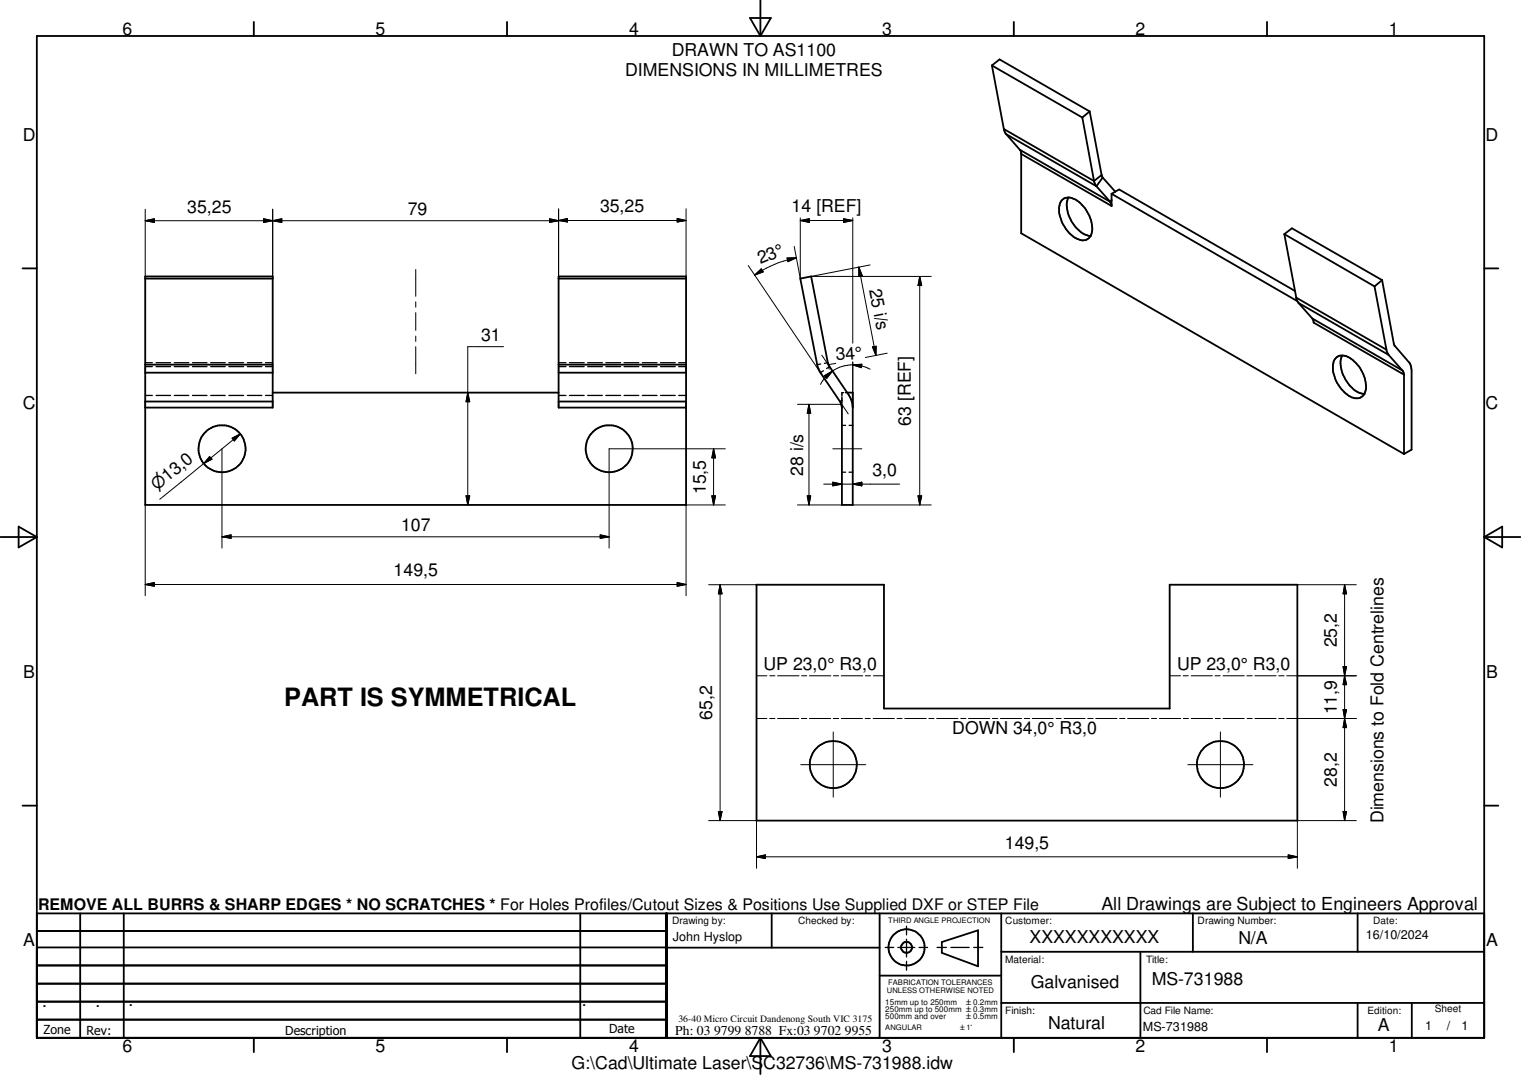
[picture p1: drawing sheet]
<svg xmlns="http://www.w3.org/2000/svg" width="297mm" height="210mm" viewBox="0 0 297 210" stroke-linecap="round" stroke-linejoin="round" font-family="sans-serif">
<g fill="none" stroke="#000" stroke-width=".35">
<path d="M7.2 7h282.7v195.6h-282.7zM49.6 4.3v2.7M99 4.3v2.7M146.5 3.5h4l-2 3.5zM148.5 0v7M193.7 12.8l17.7 10.1M193.7 12.8l2.3 12.4M193.7 12.8l1.5-1.2 17.6 10.2M198 4.3v2.7M247.4 4.3v2.7M196 25.2l17.7 10.1M196 25.2l.5 1"/>
<path d="M196.5 26.2l17.6 10.2M196.5 26.2l2.7 3.1M199.2 29.3l17.6 10.1M199.2 29.3l.2 .4v15.9l74.8 43M199.4 30.1l17.7 10.1v-2.4M207.4 39.1a2.17 2.17 0 0 1 2.7-.1 7.2 7.2 0 0 1 3.2 5.9 1.9 1.9 0 0 1-1 1.9 1.9 1.9 0 0 1-2.1-.2 6.7 6.7 0 0 1-3.2-6.8zM208.7 38.6a5.4 5.4 0 0 0 .6 4.6 5.1 5.1 0 0 0 3.7 2.9M211.4 22.9l2.3 12.4M212.8 21.8l2.3 12.4M212.8 21.8l-1.4 1.1M213.7 35.3l.4 1.1M214.1 36.4l2.7 3"/>
<path d="M215.1 34.2l-1.4 1.1M215.1 34.2l.2 .5M215.3 34.7l-1.2 1.7M215.3 34.7l2.5 2.7M216.8 39.4l.3 .6M217.1 37.8l36.3 21M217.1 39.1l-.3 .3M217.8 37.4l.8-.4 34.3 19.8M217.8 37.4l-.7 .4M4.4 52.4h2.8M28.4 54.4h24.9M109.1 54.4h24.9"/>
<path d="M250.8 45.7l2.3 12.4M250.8 45.7l1.5-1.1 17.6 10.1M250.8 45.7l17.6 10.2M253.1 58.1l.5 1M253.1 58.1l17.7 10.2M253.6 59.1l2.7 3.1M253.6 59.1l17.6 10.2M268.4 55.9l2.4 12.4M269.9 54.7l2.3 12.4 .1 .4 3 3.4 .3 1.1 .1 15.8-1.5 .8M269.9 54.7l-1.5 1.2M289.9 52.4h2.7M28.4 79.6h24.9v-25.6h-24.9v44.6h105.6v-44.6h-24.9v25.6h24.9"/>
<path d="M28.4 78.4h24.9M28.4 72.8h24.9M28.4 71.2h24.9M53.3 76.7h55.8M109.1 78.4h24.9M109.1 72.8h24.9M109.1 71.2h24.9M165.4 76.7h1.1v21.9h-2.1l-.1-19.5-.3-.7-3.8-5.6-.5-1.2-3.4-17.2 2.1-.4 3.3 16.8 .1 .5 4 5.9a4.9 4.9 0 0 1 .7 2.4M256.3 62.2l.2 .8 17.7 10.2M256.3 62.2l17.6 10.1M260.9 69.9a2.39 2.39 0 0 1 3.3 .4 6.9 6.9 0 0 1 2.5 5.8 1.89 1.89 0 0 1-3 1.3 7.1 7.1 0 0 1-3.4-6.1l.1-.6zM262.1 69.4a5.5 5.5 0 0 0 1.1 5.4 4.5 4.5 0 0 0 3.3 2.1"/>
<path d="M270.8 68.3l.4 1M271.2 69.3l2.7 3M273.9 72.3l.3 .9M274.2 73.2v15.4M.1 104.9h7.1M3.6 102.8l3.6 2.1-3.6 2zM147.7 114.2h24.9v24.1h55.8v-24.1h25v46h-105.7zM289.9 104.9h7M289.9 104.9l3.5-2.1v4.1zM4.4 157.3h2.8M289.9 157.3h2.7M7.2 178.4h282.7"/>
<path d="M15.7 178.4v24.2M24.2 178.4v24.2M113.3 178.4v24.2M130 178.4v24.2M130.2 178.4v24.2M150.7 178.4v6.6M171.8 178.4v24.2M195.5 178.4v24.2M233 178.4v7.4M265.1 178.4v7.4M7.2 181.8h123M7.2 185h123"/>
<path d="M7.2 188.5h123M7.2 192.1h123M7.2 195.6h123M7.2 199.1h123M130.2 185h41.6M171.8 190.5h23.7M183.9 183.9l7.1-2.2v7l-7.1-2.6zM195.5 185.8h94.4M195.5 195.8h94.4M222.7 185.8v16.8M265.1 195.8v6.8M275.7 195.8v6.8"/>
<path d="M49.6 202.6v2.8M99 202.6v2.8M148.5 202.6v7.1M148.5 202.6l2 3.6h-4zM198 202.6v2.8M247.4 202.6v2.8"/>
<circle cx="43.4" cy="87.6" r="4.6"/>
<circle cx="119" cy="87.6" r="4.6"/>
<circle cx="162.7" cy="149.3" r="4.6"/>
<circle cx="238.4" cy="149.3" r="4.6"/>
<circle cx="177" cy="185" r="1.07"/>
<circle cx="177" cy="185" r="3.5"/>
</g>
<g fill="none" stroke="#000" stroke-width=".25">
<path d="M28.4 77.2h1.4M28.4 71.6h1.4M28.4 70.8h1.4M30.5 77.2h2.8M30.5 71.6h2.8M30.5 70.8h2.8M34 77.2h2.9M34 71.6h2.9M34 70.8h2.9M37.6 77.2h2.8M37.6 71.6h2.8M37.6 70.8h2.8"/>
<path d="M41.1 77.2h2.9M41.1 71.6h2.9M41.1 70.8h2.9M44.7 77.2h2.9M44.7 71.6h2.9M44.7 70.8h2.9M48.3 77.2h2.8M48.3 71.6h2.8M48.3 70.8h2.8M51.9 77.2h1.4M51.9 71.6h1.4M51.9 70.8h1.4"/>
<path d="M109.1 77.2h1.4M109.1 71.6h1.4M109.1 70.8h1.4M111.2 77.2h2.9M111.2 71.6h2.9M111.2 70.8h2.9M114.8 77.2h2.8M114.8 71.6h2.8M114.8 70.8h2.8M118.3 77.2h2.9M118.3 71.6h2.9M118.3 70.8h2.9"/>
<path d="M121.9 77.2h2.9M121.9 71.6h2.9M121.9 70.8h2.9M125.4 77.2h2.9M125.4 71.6h2.9M125.4 70.8h2.9M129 77.2h2.9M129 71.6h2.9M129 70.8h2.9M132.5 77.2h1.5M132.5 71.6h1.5M132.5 70.8h1.5"/>
<path d="M160.3 71.1l-.7 .1M160.8 72.4l-.6 .4M161.7 70.8l-.7 .2M162 71.6l-.6 .4M164.2 78.3l-.2 .1M164.4 77.6v1.1M164.4 79.1v.5M164.4 78.1l-.1 .1M164.8 76.7h-.4v.5M165.1 76.7h.3M164.4 83.1h.7M164.4 92.2h.7"/>
<path d="M165.8 83.1h.7M165.8 92.2h.7M172.9 185h1.6M175.3 185h3.3M177 180.8v1.7M177 183.4v3.5M177 187.7v1.7M179.5 185h1.6M183 185h1.8M185.7 185h3.6M190.2 185h1.7"/>
</g>
<g fill="none" stroke="#000" stroke-width=".2">
<path d="M28.4 43.1l1.7-.4v.7zM28.4 40.9v13.5M28.4 43.1h80.7M51.5 42.7l1.8 .4-1.8 .3zM53.3 43.1l1.7-.4v.7zM53.3 40.9v13.5M81.2 52.6v5.3M81.2 58.9v1.1M107.3 42.7l1.8 .4-1.8 .3zM109.1 43.1l1.7-.4v.6zM109.1 40.8v13.6M109.1 43.1h24.9"/>
<path d="M132.2 42.7l1.8 .4-1.8 .2zM134 40.8v13.6M146.1 51.9l14.1 20.9M147.4 53.7l1.3-1.2 .4 .6zM153.7 50.4l1.8-.1-1.6 .8zM155.5 50.3a22.1 22.1 0 0 0-8.1 3.4M156.3 43.1l1.8-.4v.7zM156.3 43.1h10.2M156.3 42.5v11.9l-1.2-6.3M164.8 42.7l1.7 .4-1.7 .3zM166.5 42.5v24.5M167.7 52.2l.7 1.6-.7 .2z"/>
<path d="M167.7 52.2l3.4 17.2M169.9 51.7l-11.5 2.3h23.5M179.6 54l.4 1.8h-.7zM179.6 54v44.6M81.2 61v3.5M81.2 65.6v1.1M81.2 67.7v5.3M91.4 76.7l.3 1.7h-.7zM98.3 67.7h-6.9v30.9M155.7 79h8.7M158 79l.3 1.7h-.7zM158 79v19.6"/>
<path d="M160.5 69.3l1.5 2.3M161 73.4l1.6-1-1.1 1.5zM161.7 70.8l.2 1.3M162.6 72.4a7.4 7.4 0 0 0-2.2 2.3l-.2 .4M163.2 71l-1.4 .2M164 78.4l1.6 2.4M164.4 76.7v2.9M166.5 71.2l1.8-.1-.1 .7zM166.5 71.2a6.7 6.7 0 0 1 3.4 .9M166.5 71.2a6.9 6.9 0 0 0-3.9 1.2M166.5 70.7v8.9M170.4 67.7l.7-.1v1.8z"/>
<path d="M173.3 69l-4.3 .8M28.4 98.6v17.7M39.8 90.5l-8.6 7M40.9 89.2l.5 .5-1.6 .8zM43.3 87.6v19.4M45.3 85.6l1.6-.9-1.1 1.4zM46.9 84.7l-7.1 5.8M91 96.8h.7l-.3 1.8zM139 96.8h.7l-.3 1.8zM139.4 87.6l.3 1.8h-.7zM139.4 87.6v11M141.6 98.6h-7.6v17.7"/>
<path d="M141.6 87.6h-22.6v19.4M155.7 98.6h8.7M157.6 96.8h.7l-.3 1.8zM160.9 94.5h14.8M162.6 94.1l1.8 .4-1.8 .4zM162.6 87.6h5.7M166.5 94.5l1.8-.4v.8zM166.5 98.6h15.4M179.3 96.8h.7l-.4 1.8zM28.4 114.1l1.7-.4v.8zM28.4 114.1h105.6M43.3 104.8l1.8-.4v.7z"/>
<path d="M43.3 104.8h75.7M117.2 104.4l1.8 .4-1.8 .3zM132.2 113.7l1.8 .4-1.8 .4zM138.4 114.2h9.3M140.6 114.2l.4 1.8h-.7zM140.6 114.2v46M253.4 114.2h11.5M262.6 114.2l.4 1.8h-.7zM262.6 114.2v46M147.7 132h2.1M150.3 132h1M151.8 132h4.2"/>
<path d="M156.5 132h1.1M158.1 132h4.2M162.8 132h1M164.3 132h4.2M169 132h1M170.6 132h2M228.4 132h2.1M231.1 132h1M232.6 132h4.2M237.3 132h1M238.8 132h4.2M243.5 132h1.1"/>
<path d="M245.1 132h4.1M249.7 132h1.1M251.3 132h13.6M262.3 130.2h.7l-.4 1.8zM262.3 138.6h.7l-.4 1.7zM262.6 132l.4 1.7h-.7zM140.3 158.5h.7l-.4 1.7zM147.7 140.3h2.1M150.3 140.3h1M151.8 140.3h4.2M156.4 149.3h12.7M156.5 140.3h1.1"/>
<path d="M158.1 140.3h4.1M162.7 140.3h1.1M162.7 142.9v12.8M164.3 140.3h4.1M168.9 140.3h1.1M170.5 140.3h4.2M175.2 140.3h1M176.7 140.3h4.2M181.4 140.3h1M182.9 140.3h4.2M187.6 140.3h1M189.1 140.3h4.2"/>
<path d="M193.8 140.3h1.1M195.4 140.3h4.1M200 140.3h1.1M201.6 140.3h4.1M206.2 140.3h1.1M207.8 140.3h4.1M212.4 140.3h1.1M214 140.3h4.1M218.6 140.3h1.1M220.2 140.3h4.2M224.9 140.3h1M226.4 140.3h4.2"/>
<path d="M231.1 140.3h1M232 149.3h12.7M232.6 140.3h4.2M237.3 140.3h1M238.3 142.9v12.8M238.8 140.3h4.2M243.5 140.3h1.1M245.1 140.3h4.1M249.7 140.3h1.1M251.3 140.3h13.6M262.3 158.5h.7l-.4 1.7zM262.6 140.3l.4 1.8h-.7z"/>
<path d="M138.4 160.2h9.3v9.3M147.7 167.3l1.8-.4v.7zM147.7 167.3h105.7M251.6 166.9l1.8 .4-1.8 .3zM264.9 160.2h-11.5v9.3"/>
</g>
<g fill="#000">
<path d="M28.4 43.1l1.7-.4v.7zM51.5 42.7l1.8 .4-1.8 .3zM53.3 43.1l1.7-.4v.7zM107.3 42.7l1.8 .4-1.8 .3zM109.1 43.1l1.7-.4v.6zM132.2 42.7l1.8 .4-1.8 .2zM147.4 53.7l1.3-1.2 .4 .6zM153.7 50.4l1.8-.1-1.6 .8zM156.3 43.1l1.8-.4v.7zM164.8 42.7l1.7 .4-1.7 .3zM167.7 52.2l.7 1.6-.7 .2zM179.6 54l.4 1.8h-.7z"/>
<path d="M91.4 76.7l.3 1.7h-.7zM161 73.4l1.6-1-1.1 1.5zM166.5 71.2l1.8-.1-.1 .7zM170.4 67.7l.7-.1v1.8zM40.9 89.2l.5 .5-1.6 .8zM45.3 85.6l1.6-.9-1.1 1.4zM91 96.8h.7l-.3 1.8zM139 96.8h.7l-.3 1.8zM139.4 87.6l.3 1.8h-.7zM157.6 96.8h.7l-.3 1.8zM158 79l.3 1.7h-.7zM162.6 94.1l1.8 .4-1.8 .4z"/>
<path d="M166.5 94.5l1.8-.4v.8zM179.3 96.8h.7l-.4 1.8zM28.4 114.1l1.7-.4v.8zM43.3 104.8l1.8-.4v.7zM117.2 104.4l1.8 .4-1.8 .3zM132.2 113.7l1.8 .4-1.8 .4zM140.6 114.2l.4 1.8h-.7zM262.6 114.2l.4 1.8h-.7zM262.3 130.2h.7l-.4 1.8zM262.3 138.6h.7l-.4 1.7zM262.6 132l.4 1.7h-.7zM140.3 158.5h.7l-.4 1.7z"/>
<path d="M262.3 158.5h.7l-.4 1.7zM262.6 140.3l.4 1.8h-.7zM147.7 167.3l1.8-.4v.7zM251.6 166.9l1.8 .4-1.8 .3z"/>
</g>
<text font-size="4.9" x="55.5" y="137.9">PART IS SYMMETRICAL</text>
<g font-size="3.5">
<text x="23.9" y="6.8">6</text>
<text x="73.4" y="6.8">5</text>
<text x="122.8" y="6.8">4</text>
<text x="131.2" y="11">DRAWN TO AS1100</text>
<text x="172.3" y="6.8">3</text>
<text x="221.8" y="6.8">2</text>
<text x="271.2" y="6.8">1</text>
<text x="122.1" y="14.9">DIMENSIONS IN MILLIMETRES</text>
<text x="4.4" y="27.5">D</text>
<text x="290.1" y="27.5">D</text>
<text x="36.6" y="41.6">35,25</text>
<text x="79.6" y="42">79</text>
<text x="117.2" y="41.5">35,25</text>
<text x="154.6" y="41.3">14 [REF]</text>
<text x="148.5" y="51.6" transform="rotate(-23 148.5 51.6)">23°</text>
<text x="169.7" y="56.6" transform="rotate(79 169.7 56.6)">25 i/s</text>
<text x="94" y="66.6">31</text>
<text x="163.3" y="70.4" transform="rotate(-4 163.3 70.4)">34°</text>
<text x="4.4" y="79.9">C</text>
<text x="177.9" y="83.1" transform="rotate(-90 177.9 83.1)">63 [REF]</text>
<text x="290.1" y="79.9">C</text>
<text x="156.9" y="92.9" transform="rotate(-90 156.9 92.9)">28 i/s</text>
<text x="170.4" y="93">3,0</text>
<text x="137.8" y="96.5" transform="rotate(-90 137.8 96.5)">15,5</text>
<text x="78.3" y="103.7">107</text>
<text x="76.9" y="112.6">149,5</text>
<text x="149.1" y="130.9">UP 23,0° R3,0</text>
<text x="229.9" y="130.9">UP 23,0° R3,0</text>
<text x="261.1" y="126.4" transform="rotate(-90 261.1 126.4)">25,2</text>
<text x="4.5" y="132.3">B</text>
<text x="290.2" y="132.3">B</text>
<text x="139.1" y="140.5" transform="rotate(-90 139.1 140.5)">65,2</text>
<text x="186" y="143.4">DOWN 34,0° R3,0</text>
<text x="261.1" y="139.5" transform="rotate(-90 261.1 139.5)">11,9</text>
<text x="261.1" y="153.6" transform="rotate(-90 261.1 153.6)">28,2</text>
<text x="270.2" y="160.7" transform="rotate(-90 270.2 160.7)">Dimensions to Fold Centrelines</text>
<text x="196.3" y="165.7">149,5</text>
<text x="215.1" y="177.7">All Drawings are Subject to Engineers Approval</text>
<text x="4.5" y="184.7">A</text>
<text x="201.1" y="184.2">XXXXXXXXXXX</text>
<text x="241.8" y="184.2">N/A</text>
<text x="290.2" y="184.7">A</text>
<text x="8.2" y="196.6">.</text>
<text x="18.7" y="196.6">.</text>
<text x="25.1" y="196.5">.</text>
<text x="113.6" y="196.5">.</text>
<text x="201.3" y="192.9">Galvanised</text>
<text x="224.9" y="192.4">MS-731988</text>
<text x="204.7" y="200.9">Natural</text>
<text x="269.1" y="201.3">A</text>
<text x="23.9" y="205.4">6</text>
<text x="73.4" y="205.4">5</text>
<text x="111.6" y="208.7">G:\Cad\Ultimate Laser\SC32736\MS-731988.idw</text>
<text x="122.8" y="205.4">4</text>
<text x="172.3" y="205.4">3</text>
<text x="221.8" y="205.4">2</text>
<text x="271.2" y="205.4">1</text>
</g>
<text font-size="3.2" x="30.6" y="95.8" transform="rotate(-39 30.6 95.8)">⌀13,0</text>
<text font-size="3.1" x="7.4" y="177.7">REMOVE ALL BURRS &amp; SHARP EDGES * NO SCRATCHES * For Holes Profiles/Cutout Sizes &amp; Positions Use Supplied DXF or STEP File</text>
<text font-size="2.7" x="131.9" y="202.1">Ph: 03 9799 8788 Fx:03 9702 9955</text>
<g font-size="2.5">
<text x="131.4" y="183.7">John Hyslop</text>
<text x="266.7" y="183.3">16/10/2024</text>
<text x="223.2" y="201.4">MS-731988</text>
<text x="278.3" y="201.1">1</text>
<text x="282.5" y="201.1">/</text>
<text x="285.4" y="201.1">1</text>
</g>
<g font-size="2.4">
<text x="8.5" y="201.9">Zone</text>
<text x="16.9" y="202">Rev:</text>
<text x="55.7" y="202.2">Description</text>
<text x="119" y="201.6">Date</text>
</g>
<g font-size="2">
<text x="131.3" y="180.5">Drawing by:</text>
<text x="155.9" y="180.5">Checked by:</text>
<text x="196.3" y="180.5">Customer:</text>
<text x="233.9" y="180.5">Drawing Number:</text>
<text x="268.2" y="180.5">Date:</text>
<text x="196.3" y="188">Material:</text>
<text x="223.8" y="188">Title:</text>
<text x="196.3" y="198">Finish:</text>
<text x="223.3" y="198">Cad File Name:</text>
<text x="267" y="198">Edition:</text>
<text x="280.2" y="197.6">Sheet</text>
</g>
<text font-size="1.9" x="132.5" y="199.5">36-40 Micro Circuit Dandenong South VIC 3175</text>
<g font-size="1.6">
<text x="172.9" y="196.2">15mm up to 250mm</text>
<text x="172.9" y="197.6">250mm up to 500mm ±0.3mm</text>
<text x="172.9" y="198.9">500mm and over</text>
</g>
<g font-size="1.5">
<text x="173.5" y="180.1">THIRD ANGLE PROJECTION</text>
<text x="173.2" y="193.9">UNLESS OTHERWISE NOTED</text>
<text x="173.4" y="192.3">FABRICATION TOLERANCES</text>
<text x="188.7" y="196.2">±0.2mm</text>
<text x="172.9" y="201">ANGULAR</text>
<text x="188.7" y="198.9">±0.5mm</text>
</g>
<text font-size="1.4" x="187.5" y="201">±1°</text>
</svg>
